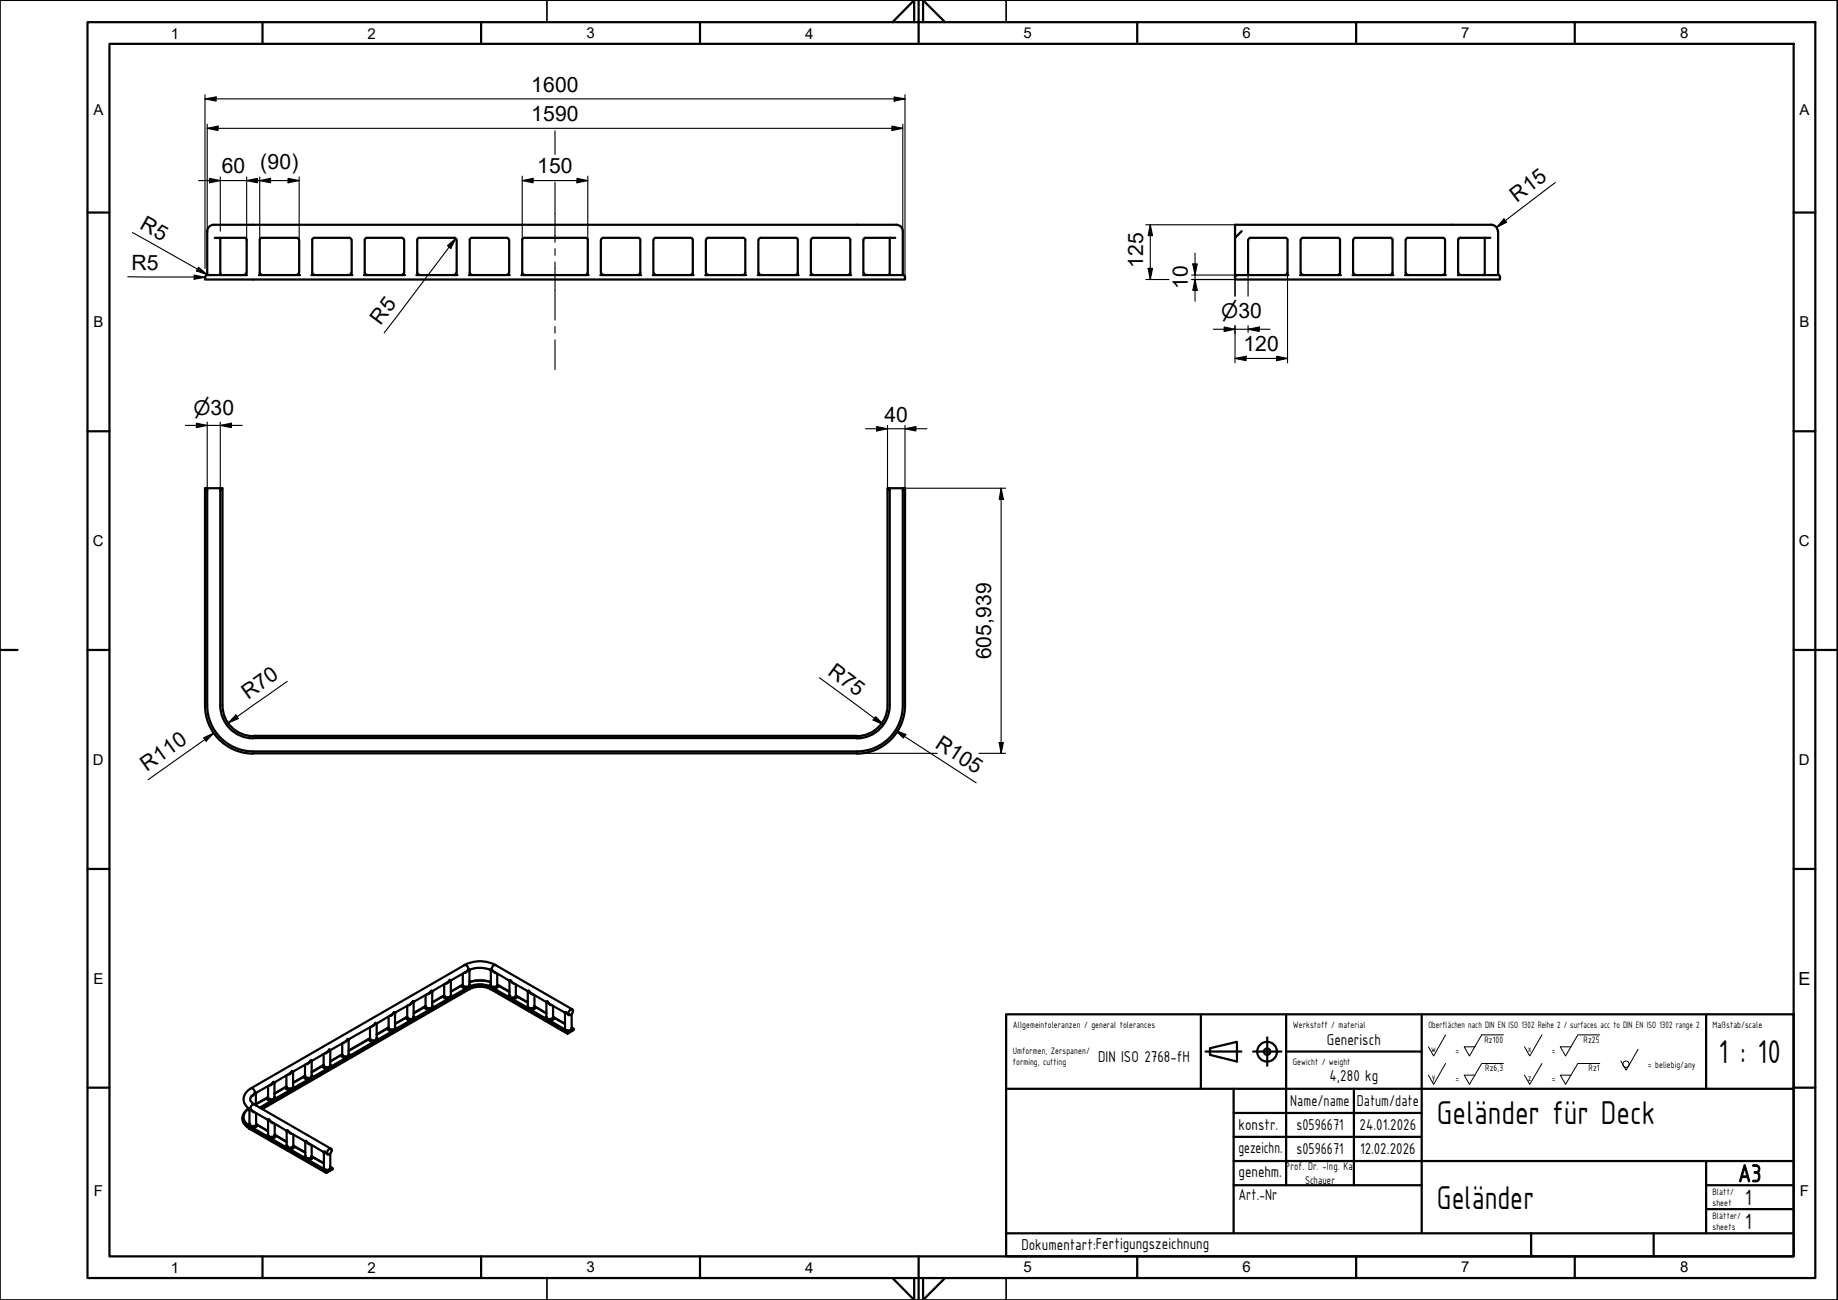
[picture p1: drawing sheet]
<svg xmlns="http://www.w3.org/2000/svg" width="420mm" height="297mm" viewBox="0 0 420 297" stroke-linecap="round" stroke-linejoin="round" font-family="sans-serif">
<!-- layer: Sichtbare Kanten(CS) -->
<g fill="none" stroke="#000" stroke-width=".51">
<path d="M47.4 52.8v9.7M48.9 51.4a1.49 1.49 0 0 0-1.5 1.5M48.9 51.4h156a1.49 1.49 0 0 1 1.5 1.5M49.1 54.3h6.8a.45 .45 0 0 1 .5 .5v7.5M50.4 54.3v8.2M59.4 54.8v7.5M59.8 54.3l-.4 .3v.2M59.9 54.3h8M67.8 54.3l.5 .3v.2M68.4 54.8v7.5M71.4 54.8v7.5M71.9 54.3l-.3 .1-.2 .4"/>
<path d="M71.9 54.3h8M79.9 54.3l.4 .3v.2M80.4 54.8v7.5M83.4 54.8v7.5M83.9 54.3l-.5 .3v.2M83.9 54.3h8M91.9 54.3l.4 .3v.2M92.4 54.8v7.5M95.4 54.8v7.5M95.9 54.3l-.3 .1-.2 .4M95.9 54.3h8M103.9 54.3l.4 .3v.2"/>
<path d="M104.4 54.8v7.5M107.4 54.8v7.5M107.9 54.3l-.5 .3v.2M107.9 54.3h8M115.9 54.3l.4 .3v.2M116.4 54.8v7.5M119.4 54.8v7.5M119.9 54.3l-.5 .3v.2M119.9 54.3h14M133.9 54.3l.2 .1 .3 .4M134.4 54.8v7.5M137.4 54.8v7.5"/>
<path d="M137.9 54.3h8M137.9 54.3l-.4 .3-.1 .2M145.9 54.3l.4 .3 .1 .2M146.4 54.8v7.5M149.4 54.8v7.5M149.9 54.3h8M149.9 54.3l-.4 .3-.1 .2M157.9 54.3l.4 .3 .1 .2M158.4 54.8v7.5M161.4 54.8v7.5M161.9 54.3h8M161.9 54.3l-.4 .3-.1 .2"/>
<path d="M169.9 54.3l.4 .3 .1 .2M170.4 54.8v7.5M173.4 54.8v7.5M173.9 54.3h8M173.9 54.3l-.4 .3-.1 .2M181.9 54.3l.4 .3 .1 .2M182.4 54.8v7.5M185.4 54.8v7.5M185.9 54.3h8M185.9 54.3l-.4 .3-.1 .2M193.9 54.3l.4 .3 .1 .2M194.4 54.8v7.5"/>
<path d="M203.4 54.3v8.2M204.7 54.3h-7l-.3 .3v7.7M206.4 52.8v9.7M282.3 54.3v8.6M285.3 54.8v8.1M285.8 54.3h8M285.8 54.3l-.4 .3v.2M293.8 54.3l.5 .3v.2M294.3 54.8v7.5M297.3 54.8v7.5M297.8 54.3h8M297.8 54.3l-.4 .3v.2"/>
<path d="M305.8 54.3l.5 .3v.2M306.3 54.8v7.5M309.3 54.8v7.5M309.8 54.3h8M309.8 54.3l-.4 .3v.2M317.8 54.3l.3 .1 .2 .4M318.3 54.8v7.5M321.3 54.8v7.5M321.8 54.3h8M321.8 54.3l-.4 .3v.2M329.9 54.3l.4 .3v.2M330.3 54.8v7.5"/>
<path d="M333.3 54.8v7.5M333.5 54.5l-.2 .3M333.8 54.3h6.9M333.8 54.3l-.2 .1-.3 .4M339.4 54.3v8.2M340.9 51.4a1.49 1.49 0 0 1 1.5 1.4M340.9 51.4h-58.6v2.9l1.5-1.5M342.5 52.8v9.7M46.9 63.4v.5h160v-.5M47.4 62.5l-.5 .8M47.4 62.9h9.1M50.4 62.5l.2 .4"/>
<path d="M56.3 62.3l-.2 .4-.3 .1M59.2 62.9h9.4M59.4 62.3l.2 .4 .2 .1M68.3 62.3l-.2 .4-.3 .1M71.2 62.9h9.4M71.4 62.3l.2 .4 .3 .1M80.3 62.3l-.2 .4-.2 .1M83.2 62.9h9.4M83.4 62.3l.2 .4 .3 .1M92.3 62.3l-.2 .4-.2 .1M95.2 62.9h9.4M95.4 62.3l.2 .4 .3 .1"/>
<path d="M104.3 62.3l-.2 .4-.2 .1M107.2 62.9h9.3M107.4 62.3l.2 .4 .3 .1M116.3 62.3l-.2 .4-.2 .1M119.2 62.9h15.4M119.4 62.3l.2 .4 .3 .1M134.4 62.3l-.3 .4-.2 .1M137.2 62.9h9.4M137.4 62.3l.2 .4 .3 .1M146.4 62.3l-.3 .4-.2 .1M149.2 62.9h9.4M149.4 62.3l.3 .4 .2 .1"/>
<path d="M158.4 62.3l-.3 .4-.2 .1M161.2 62.9h9.4M161.4 62.3l.3 .4 .2 .1M170.4 62.3l-.3 .4-.2 .1M173.2 62.9h9.4M173.4 62.3l.3 .4 .2 .1M182.4 62.3l-.3 .4-.2 .1M185.2 62.9h9.4M185.4 62.3l.3 .4 .2 .1M194.4 62.3l-.3 .4-.2 .1M197.3 62.9h9M197.4 62.3l.3 .4 .2 .1"/>
<path d="M203.3 62.5l-.1 .4M206.4 62.5l.2 .4M206.6 62.9l.3 .4M282.3 63.4v.5h60.6v-.5M282.8 62.9h11.7M282.8 62.9l-.4 .2-.1 .3M282.8 62.9h-.5v.5M294.3 62.3l-.2 .4-.3 .1M297.2 62.9h9.3M297.4 62.3l.2 .4 .2 .1M306.3 62.3l-.2 .4-.3 .1M309.2 62.9h9.3"/>
<path d="M309.4 62.3l.2 .4 .2 .1M318.3 62.3l-.2 .4-.3 .1M321.2 62.9h9.3M321.4 62.3l.2 .4 .2 .1M330.3 62.3l-.2 .4-.2 .1M333.2 62.9h9.1M333.4 62.3l.2 .4 .3 .1M339.4 62.5l-.1 .4M342.5 62.5l.2 .4M342.7 62.9l.2 .4M46.9 111.6h4M47.4 111.6v49.6a10.5 10.5 0 0 0 10.5 10.5"/>
<path d="M47.4 112.1l-.5-.5v49.5a11 11 0 0 0 11 11.1M50.4 111.6v49.6a7.5 7.5 0 0 0 7.5 7.5M50.4 112.1l.5-.5v49.5a7 7 0 0 0 7 7.1M202.9 111.6h3.5M203.4 111.6v49.6a7.5 7.5 0 0 1-7.5 7.5M203.4 112.1l-.5-.5v49.5a7 7 0 0 1-7 7.1M206.4 111.6v49.6a10.5 10.5 0 0 1-10.5 10.5M206.4 111.6h.5l-.5 .5M206.9 111.6v49.6a11 11 0 0 1-11 11M57.8 168.6h138.1M57.8 171.7h138.1M57.8 172.1h138.1"/>
<path d="M57.8 168.1h138.1M78.2 238.4v2.6M78.9 238l-3.4 2.1M79.7 237.7v3.3M79.9 237.4l-.1 .2M84.6 237.2l-4.9 2.8M84.6 234.7v2.6M85.2 234.4l-5.4 3M86.2 233.8l-.1 3.5M88.8 234.7l-2.7 1.6M88.8 232.3v2.5M89.5 231.9l-3.3 1.9"/>
<path d="M90.3 231.5v3.3M90.5 231.3l-.1 .2M93.1 232.3l-2.8 1.6M93.1 229.8v2.6M93.7 229.5l-3.3 1.8M94.6 229.1v3.3M94.7 228.9l-.1 .2M97.3 229.9l-2.7 1.5M97.3 227.4v2.5M97.9 227l-3.2 1.8M98.8 226.6v3.3M99 226.5l-.1 .1"/>
<path d="M101.5 227.4l-2.7 1.6M101.5 224.9v2.6M102.2 224.5l-3.3 1.9M103.2 224l-.1 3.5M105.8 225l-2.7 1.6M105.8 222.4v2.6M106.4 222.1l-3.2 1.9M107.3 225v-3.2a2.29 2.29 0 0 1 2-.6h1.2a2.2 2.2 0 0 1 1.7 .6v3.2M107.3 224.3a9.6 9.6 0 0 1 4.9 0M113.1 222.1l3.2 1.9M113.7 225l2.8 1.6M113.7 222.5v2.5"/>
<path d="M116.3 224l.1 .2M116.5 224.2v3.3M117.3 224.6l3.3 1.8M117.9 227.4l2.7 1.6M117.9 224.9v2.6M120.5 226.5l.1 3.5M121.5 227l3.3 1.9M122.2 229.9l2.7 1.6M122.2 227.4v2.6M124.8 228.9l.1 3.5M125.8 229.5l3.3 1.9 .1 3.7a.87 .87 0 0 0 1.5 0v-3.4M126.4 232.3l2.8 1.6"/>
<path d="M126.4 229.8v2.6M129.4 231.3l.2 .3 .4 .4M129.7 236.2l-17.5-10.2a5.6 5.6 0 0 0-4.9 0l-47.4 27.4M130.4 230.7l.2-.1a.42 .42 0 0 1 .4 .3 .42 .42 0 0 1-.1 .5l-.1 .2a.46 .46 0 0 1-.6 .4 .46 .46 0 0 1-.2-.7zM130.7 234.8l.4 .2M130.8 230.6l-17.5-10.1a7.6 7.6 0 0 0-7.1 0l-48.8 28.2a2.69 2.69 0 0 0-1.7 2.2 2.69 2.69 0 0 0 1.3 2.6v3.4M130.8 234.9l.3 .2v.3l-1.4 .8v-.6M56.8 253.3a2.54 2.54 0 0 0-1.4 2.4 2.54 2.54 0 0 0 1.6 2.2l17.6 10.1M57.8 250.2a1.1 1.1 0 0 0-.6 1.1 1.1 1.1 0 0 0 .8 1l17.7 10.2M57.9 254l3.3 1.9 .1 3.4M58.5 249.9v2.7M58.5 256.8l2.8 1.6"/>
<path d="M58.5 254.3v2.6M61.3 250.7l-2.8 1.6M61.3 248.1v2.6M61.8 247.8l-3.3 2.1M62.2 256.4l3.3 2.1M62.7 247.4v3.3M62.8 259.3l2.7 1.5M62.8 256.8v2.5M62.9 247.3l-.1 .2M65.5 248.3l-2.8 1.6M65.5 245.7v2.6M65.5 258.5v3.3"/>
<path d="M66.1 245.3l-3.2 2M66.4 258.9l3.3 1.8M67 245v3.3M67.1 259.2v2.6M67.1 244.8l-.1 .2M69.7 245.8l-2.7 1.6M69.7 243.3v2.6M70.4 242.9l-3.3 1.9M71.4 242.3l-.2 3.6M74 243.3l-2.8 1.6M74 240.8v2.6M74.6 240.5l-3.2 1.9"/>
<path d="M75.5 240.1v3.3M78.2 240.9l-2.7 1.6M67.1 261.7l2.7 1.6M69.6 260.7l.1 .2M69.8 261v3.3M70.7 261.3l3.2 1.9M71.2 264.2l2.8 1.6M71.2 261.7v2.6M73.9 263.2l.1 .2M74 263.4v3.5a.82 .82 0 0 0 1.5 0v-3.3M74.2 263.1l.7 .7M74.9 262.8l.2-.1a.43 .43 0 0 1 .6-.1 .43 .43 0 0 1 0 .7l-.1 .1a.45 .45 0 0 1-.6 .4 .45 .45 0 0 1-.1-.7z"/>
<path d="M75.5 266.6l.4 .3M75.6 266.8l.4 .1v.3l-1.4 .8v-.6"/>
</g>
<!-- layer: Sichtbare tangentiale Kanten(HTW) -->
<g fill="none" stroke="#000" stroke-width=".51">
<path d="M75.6 239.9l-.4-.1 .3 .3M78.9 238l.6-.6-.4 .6-.6 .2M79.8 237.4h-.3l.2 .3M84.3 237.5l.3-.2 .2 .3 .2 .1a.28 .28 0 0 1 .4 0 .28 .28 0 0 1 0 .3l-.9-.1zM84.6 237.2l-4.9 2.9M85.2 234.4l.7-.7-.4 .6-.7 .3M85.4 238l-6.3 3.7M86.1 237.1l.3 .4-.3-.2-.1 .3-.6 .1M86.2 233.8l-.3-.1 .2 .3M88.6 235l.2-.2 .3 .4 .5 .1 .1 .3-.7-.1zM88.8 234.8l-2.7 1.7M89.5 231.9l.6-.6-.6 .7-.4 .1"/>
<path d="M89.7 235.6l-3.4 1.9-.2 .3-.7 .2M90.3 234.7l.3 .4-.3-.2M90.3 234.9l-.1 .3-.6 .1M90.3 234.8v.1M90.4 231.3h-.3l.2 .2M92.8 232.5l.3-.1 .1 .2 .7 .4a.34 .34 0 0 1-.3 .2 .34 .34 0 0 1-.4-.2l-.4-.3zM92.8 232.5l-2.5 1.5M93.1 232.3l-.3 .2M93.7 229.5l.7-.7-.6 .7-.5 .2M94.6 232.2l.2 .4-.2-.2-.2 .3-.5 .1M94.7 228.8h-.3l.2 .3M97.1 230.1l.2 .5 .8 .1"/>
<path d="M97.1 230.1l.2-.2 .5 .5a.25 .25 0 0 1 .3 0 .25 .25 0 0 1 0 .3M97.1 230.1l-2.5 1.5M97.3 229.9l-.2 .2M97.9 227l.7-.6-.5 .7-.5 .1M98.1 230.7l-8.4 4.9M98.8 229.7l.3 .5-.3-.2M98.8 230l-.2 .3-.5 .1M98.8 229.9v.1M98.9 226.4h-.3l.2 .2M101.3 227.6l.2-.1 .4 .4h.5v.4l-.8-.2zM101.5 227.4l-2.7 1.7M102.2 224.5l.6-.6-.4 .7-.5 .2"/>
<path d="M102.4 228.3l-4.3 2.4M103.1 227.3l.2 .4-.2-.2-.3 .4h-.4M103.2 224l-.4-.1 .3 .3M105.5 225.2l.3-.2 .2 .3 .6 .2v.1a.41 .41 0 0 1-.3 .3 .41 .41 0 0 1-.4-.2zM105.8 225l-2.7 1.6M106.2 220.5l.5 .1 .4 .9M106.4 222.1l.7-.6-.6 .7-.5 .1M106.6 225.8l-3.3 1.9-.2 .3-.7 .3M107.1 225.4l-.5 .1M107.3 226v-.1l-47.5 27.4M107.3 225.1l.1 .2a7.2 7.2 0 0 1 4.7 0l.1-.2M107.3 224.8l.2 .2a.35 .35 0 0 1 0 .4 .35 .35 0 0 1-.3 .2l.1 .3a5.6 5.6 0 0 1 4.9 0"/>
<path d="M107.3 225.1l-.2 .3 .1 .2-.6 .2M107.3 224.4a8 8 0 0 1 4.9 0M107.3 225v.1M107.4 221.5h-.3l.2 .3M112 221.5h.4l.7 .6M112.2 224.9l-.2 .2v.2l.3 .3-.1 .3M112.2 225.1l.2 .3M112.2 225v.1M112.2 225.9v.1M112.2 225.9l17.5 10.1 .3-.2M112.4 221.5l.5 .7 .5 .1M112.4 221.5l-.2 .3"/>
<path d="M112.9 225.5l.5-.1 .3-.3a.33 .33 0 0 1 .2 .4 .33 .33 0 0 1-.4 .2l-.6 .2zM112.9 225.5l-.5-.1-.1 .2 3.9 2.2M113.3 220.5l-.6 .1-.3 .9M113.7 225l.2 .2M113.9 225.2l2.6 1.5M116.2 227.8l4.3 2.4M116.2 227.8l.3-.3 .1 .4 .6 .1M116.3 224h.3l-.1 .2M116.5 227.3l-.3 .5M117.2 228l.5-.2 .2-.3a.37 .37 0 0 1 .3 .5 .37 .37 0 0 1-.5 .2l-.5 .1zM117.3 224.6l-.7-.6 .4 .5 .7 .3M117.9 227.4l.3 .3"/>
<path d="M118.2 227.7l2.4 1.4M120.5 230.2l.2 .3 4 2.1M120.6 226.4h.3l-.3 .3M120.6 229.8l-.1 .4M120.6 230h.1M120.7 230l-.2 .2M120.7 230l.1 .3 .6 .1M121.5 227l-.6-.6 .4 .6 .4 .3 .2-.1M122.2 229.9l.2 .2zM122.2 230l-.3 .3-.5 .1-.1 .2a.43 .43 0 0 0 .4 .2 .43 .43 0 0 0 .4-.2l.3-.5M122.4 230.1l2.5 1.5M124.7 232.6l5 3 .2-.1 .1 .3"/>
<path d="M124.8 228.9l.4-.1-.3 .3M124.9 232.5l-.2 .1M124.9 232.2l-.2 .4M124.9 232.5l.1 .2 .6 .1M124.9 232.4v.1M125.8 229.5l-.6-.7 .5 .8 .5 .1M126.4 232.3l.3 .3-.3-.2-.2 .3-.2 .1a.28 .28 0 0 0-.3 0 .28 .28 0 0 0-.1 .4l.7-.1 .4-.5 2.5 1.4M129 231.3h.4l-.2 .3M130.7 234.9l.2 .4M130.9 235.3l-.2 .1a.55 .55 0 0 0-.7 .4M131.1 235.2l-.2 .1M55.4 255.4l.4 1.1 .5 .7 .8 .5v-.2l-.3-.4"/>
<path d="M56.8 257.1l.2-.2 .2 .3M56.8 253.3a2.18 2.18 0 0 0 0 3.8M57 253.5l.2-.1h-.2a.18 .18 0 0 0-.2 0 .18 .18 0 0 0 .1 .3l.1 .1M57 256.7l-.2 .4M57 257.9v-.2l17.6 10.1 .3-.2M57.2 253.4h.1M57.3 253.4l.6 .6M57.3 253.4l.4 .5 .6 .3M57.4 248.7l.6 .2 .3 .7M57.7 257.4l.7-.2 .1-.3 .3 .3-.4 .3a.37 .37 0 0 1-.4 .3 .37 .37 0 0 1-.3-.4zM57.7 257.4l-.5-.2-.1 .3 3.9 2.1M58.1 252.3l-.4 .1-.4 .4-.1 .6"/>
<path d="M58.5 249.9l-.2-.3-.3 .6-.5 .3M58.5 256.8l.3 .2M58.6 249.7a.65 .65 0 0 0-.8 .5M58.8 257l2.5 1.5M61 259.6l.4 .4 .5 .1 3.4 2M61 250.9l.3-.2 .2 .4 .5 .1v.1a.36 .36 0 0 1-.2 .3 .36 .36 0 0 1-.4-.2zM61 250.9l-2.5 1.4M61.2 255.8a.42 .42 0 0 1 .6 .3l.4 .3M61.3 256l.2-.2 .5 .7 .5 .1M61.3 250.7l-.3 .2M61.3 259.4l-.3 .2M61.3 259.2l-.3 .4"/>
<path d="M61.3 259.4l.2 .3 .5 .1M61.3 259.3v.1M61.8 247.8l.7-.6-.5 .7-.5 .1M62 259.8l.6-.2 .2-.3 .3 .2-.1 .3-.5 .3h-.5zM62.7 250.6l.3 .4-.3-.2M62.7 250.8l-.2 .3-.5 .1M62.7 250.7v.1M62.8 259.3l.3 .2M62.9 247.3l-.4-.1 .2 .2M63.1 259.5l2.4 1.5M65.4 258.3a.47 .47 0 0 1 .7 .3l.3 .3M65.5 248.3l.3 .4h.5v.4l-.5-.1-.5-.3-.1-.2 .3-.2-2.8 1.6"/>
<path d="M65.5 258.5l.2-.3 .3 .5 .7 .4M66.1 245.3l.7-.6-.5 .7-.5 .1M67 248.1l.2 .4-.2-.2-.3 .4h-.4M67.1 244.8l-.3-.1 .2 .3M69.5 246l.2-.1 .2 .3 .6 .1v.3l-.8-.2zM69.7 245.8l-2.7 1.6M70.4 242.9l.6-.6-.5 .6-.5 .2M70.5 246.6l-3.3 1.9-.2 .3-.7 .3-6.9 4M71.2 245.7l.3 .4-.3-.2-.1 .3-.6 .1M71.4 242.4l-.4-.1 .2 .3M73.7 243.6v.2l.4 .3 .7 .1M73.7 243.6l.3-.2 .2 .4h.6v.4"/>
<path d="M73.7 243.6l-2.5 1.4M74 243.4l-.3 .2M74.6 240.5l.6-.7-.5 .8-.5 .1M74.8 244.2l-3.4 1.9-.2 .3-.7 .2M75.5 243.3l.3 .3-.3-.2M75.5 243.4l-.2 .4h-.5M75.5 243.4h.1M78 241.1l.2-.1 .4 .3a.31 .31 0 0 1 .4 .1 .31 .31 0 0 1 .1 .3l-.7-.1-.4-.3zM78.2 240.9l-2.7 1.7M79.1 241.7l-3.3 1.9-.4 .4-.6 .2M79.7 240.8l.2 .2v.2l-.2-.2-.1 .3-.6 .1M65.3 262.1l.2-.3 .2 .4h.5"/>
<path d="M65.3 262.1l4.2 2.4M65.5 261.6l-.2 .5M66.2 262.2l.7-.1 .2-.3v.1a.52 .52 0 0 1-.2 .6 .52 .52 0 0 1-.7-.1zM67.1 261.7l.1 .3M67.2 262l2.6 1.4M69.5 264.5l.3-.2 .1 .3 .6 .1M69.5 264.5l.3 .3 4.4 2.4 .5 .1 .2 .3M69.7 260.7h.3l.7 .6M69.8 261l.2-.3 .5 .7 .5 .1M69.8 264.1l-.3 .4M71.2 264.3l-.4 .4a.25 .25 0 0 0-.3 0 .25 .25 0 0 0 0 .3l.9-.3a.27 .27 0 0 0 .1-.3 .27 .27 0 0 0-.3-.2l2.8 1.7M73.9 263.2l.3-.1-.2 .3"/>
<path d="M75.5 266.7l.2 .5M75.7 267.2h-.1a.48 .48 0 0 0-.6 .4h-.1M76 267l-.3 .2"/>
</g>
<g fill="#000">
<circle cx="86.1" cy="237.3" r=".25"/>
<circle cx="94.6" cy="232.4" r=".25"/>
<circle cx="103.1" cy="227.5" r=".25"/>
<circle cx="112.4" cy="221.5" r=".25"/>
<circle cx="116.5" cy="227.5" r=".25"/>
<circle cx="57" cy="256.9" r=".25"/>
<circle cx="67" cy="248.3" r=".25"/>
<circle cx="71.2" cy="245.9" r=".25"/>
<circle cx="79.7" cy="241" r=".25"/>
<circle cx="65.5" cy="261.8" r=".25"/>
<circle cx="69.8" cy="264.3" r=".25"/>
</g>
<!-- layer: Skizziergeometrie(CS) -->
<g fill="none" stroke="#000" stroke-width=".51">
<path d="M20 5.1h395v286.9h-395zM25 10h385v277.1h-385zM60 5.1v4.9M110 5.1v4.9M160 5.1v4.9M204 5.1l5-5.1v5.1M210 0v10M211 5.1v-5.1l5 5.1M260 5.1v4.9M310 5.1v4.9M360 5.1v4.9M20 48.6h5"/>
<path d="M410 48.6h5M20 98.5h5M410 98.5h5M0 148.5h4M20 148.5h5M410 148.5h10M20 198.6h5M410 198.6h5M20 248.5h5M410 248.5h5M60 287.1v4.9M110 287.1v4.9"/>
<path d="M160 287.1v4.9M204 292l5 5v-5M210 287.1v9.9M211 292v5l5-5M260 287.1v4.9M310 287.1v4.9M360 287.1v4.9"/>
</g>
<path d="M0 0h420v297h-420zM125 0v5.1M230 0v5.1M125 292v5M230 292v5" fill="none" stroke="#000" stroke-width=".38"/>
<!-- layer: Titel (ISO) -->
<g fill="none" stroke="#000" stroke-width=".51">
<path d="M230 231.8h180v55.3h-180zM274.5 231.8v17M276.6 239.5l6.2-1.5v4.6l-6.2-1.6zM289.7 237v6.5M294 231.8v39M325 231.8v50M390 231.8v17M230 248.8h180M275.6 240.3h8.2M282 259.8h43M282 254.3h43M282 248.8v33"/>
<path d="M286.4 240.3h6.5M294 240.3h31M309.5 248.8v22M282 270.8h43M282 265.3h128M390 276.3h20M390 270.8h20M390 265.3v16.5M230 281.8h180M350 281.8v5.3M378 281.8v5.3"/>
<circle cx="289.7" cy="240.3" r="2.25"/>
<circle cx="289.7" cy="240.3" r=".73"/>
</g>
<g fill="none" stroke="#000" stroke-width=".23">
<path d="M330.5 236.5l-2.8 4.8-1.2-2.1M343.7 236.5h-5l-2.8 4.8-1.2-2.1h2.4M352.5 236.5l-2.8 4.8-1.2-2.1M365.7 236.5h-5l-2.8 4.8-1.2-2.1h2.5M374.5 239.8l-2.8 4.7-1.2-2.1M330.5 243l-2.8 4.8-1.2-2.1M343.7 243h-5l-2.8 4.8-1.2-2.1h2.4M352.5 243l-2.8 4.8-1.2-2.1M365.7 243h-5l-2.8 4.8-1.2-2.1h2.5"/>
<circle cx="371.7" cy="243.2" r=".73"/>
</g>
<g fill="none" stroke="#000" stroke-width=".25">
<path d="M46.9 22.6l2.5-.5v1zM46.9 22.6h160M46.9 21.6v39.7M47.4 29.3l2.4-.5v1zM47.4 29.3h159M47.4 28.4v24.4M203.9 28.8l2.5 .5-2.5 .5zM204.4 22.1l2.5 .5-2.5 .5zM206.4 28.4v24.4M206.9 21.6v42.3M30.3 53.1l17 9.6M45.4 41.3h23"/>
<path d="M47.9 40.8l2.5 .5-2.5 .5zM50.4 40.4v12.4M56.4 41.3l2.5-.5v1zM56.4 40.4v14.4M59.4 41.3l2.4-.5v1zM59.4 40.4v14.4M65.8 40.8l2.6 .5-2.6 .5zM68.4 40.4v14.4M102.3 56.1l1.9-1.6-1.1 2.3zM104.2 54.5l-16.4 21.6M119.4 41.3l2.5-.5v1zM119.4 41.3h15"/>
<path d="M119.4 40.2v14.6M131.9 40.8l2.5 .5-2.5 .5zM134.4 40.2v14.6M261.9 51.4h20.4M263 51.4l.5 2.4h-1.1zM263 51.4v12.5M273.2 57.8v11M343.8 50l.6 .8-2.3 1.1zM355.5 41.7l-13.4 10.2M29.2 63.2l17.7 .2M44.4 62.9l2.5 .5-2.5 .4zM45.4 61.1l1.9 1.6-2.4-.8z"/>
<path d="M46.9 63.3v.6M261.9 63.9h5.3M262.4 61.3h1.1l-.5 2.6zM272.4 63.9h9.9M272.4 62.9h11.4M272.7 60.3h1l-.5 2.6zM273.2 63.9l.5 2.4h-1zM277.4 75.2h12.9M279.8 74.7l2.5 .5-2.5 .5zM282.3 62.9v4.8M282.3 74.4v8.5M285.3 75.2l2.5-.5v1z"/>
<path d="M285.3 62.9v4.8M285.3 74.4v1.5M294.3 62.3v20.6M42.4 97.2h13M44.9 96.7l2.5 .5-2.5 .5zM47.4 96.4v15.2M50.4 97.2l2.5-.5v1zM50.4 96.4v15.2M197.9 98h14M200.4 97.5l2.5 .5-2.5 .5zM202.9 97.2v14.4M206.9 98l2.5-.5v1z"/>
<path d="M206.9 97.2v14.4M282.3 81.9l2.6-.5v1zM282.3 81.9h12M291.8 81.4l2.5 .5-2.5 .5zM206.4 111.6h23.5M228.9 111.6l.5 2.5h-1zM228.9 111.6v60.5M65.7 155.7l-13.6 9.5M187.3 154.9l14.6 10.7M46.5 168.6l2.4-1.1-1.8 1.8zM48.9 167.5l-15.1 10.7M53.9 163.4l.6 .8-2.4 1z"/>
<path d="M195.9 172.1h18.3M200.2 163.8l1.7 1.8-2.3-1.1zM204.7 166.9l2.4 .9-.6 .8zM204.7 166.9l18.4 12M223.8 172.1h6.1M228.4 169.7h1l-.5 2.4z"/>
</g>
<g fill="#000">
<path d="M46.9 22.6l2.5-.5v1zM47.4 29.3l2.4-.5v1zM203.9 28.8l2.5 .5-2.5 .5zM204.4 22.1l2.5 .5-2.5 .5zM47.9 40.8l2.5 .5-2.5 .5zM56.4 41.3l2.5-.5v1zM59.4 41.3l2.4-.5v1zM65.8 40.8l2.6 .5-2.6 .5zM102.3 56.1l1.9-1.6-1.1 2.3zM119.4 41.3l2.5-.5v1zM131.9 40.8l2.5 .5-2.5 .5zM263 51.4l.5 2.4h-1.1z"/>
<path d="M343.8 50l.6 .8-2.3 1.1zM44.4 62.9l2.5 .5-2.5 .4zM45.4 61.1l1.9 1.6-2.4-.8zM262.4 61.3h1.1l-.5 2.6zM272.7 60.3h1l-.5 2.6zM273.2 63.9l.5 2.4h-1zM279.8 74.7l2.5 .5-2.5 .5zM285.3 75.2l2.5-.5v1zM44.9 96.7l2.5 .5-2.5 .5zM50.4 97.2l2.5-.5v1zM200.4 97.5l2.5 .5-2.5 .5zM206.9 98l2.5-.5v1z"/>
<path d="M282.3 81.9l2.6-.5v1zM291.8 81.4l2.5 .5-2.5 .5zM228.9 111.6l.5 2.5h-1zM46.5 168.6l2.4-1.1-1.8 1.8zM53.9 163.4l.6 .8-2.4 1zM200.2 163.8l1.7 1.8-2.3-1.1zM204.7 166.9l2.4 .9-.6 .8zM228.4 169.7h1l-.5 2.4z"/>
</g>
<!-- layer: Mittellinie(HTW) -->
<path d="M126.9 29.9v5.4M126.9 41.6v13.8M126.9 56.8v1.5M126.9 59.9v13.2M126.9 74.6v1.5M126.9 77.6v6.8" fill="none" stroke="#000" stroke-width=".25"/>
<g font-size="8.1">
<text x="392.9" y="242.9">1 : 10</text>
<text x="328.5" y="256.9">Geländer für Deck</text>
<text x="328.5" y="276.1">Geländer</text>
</g>
<text font-size="6.1" x="397.3" y="270.1">A3</text>
<g font-size="5.4">
<text x="399" y="275.3">1</text>
<text x="399" y="280.8">1</text>
</g>
<g font-size="4.8">
<text x="121.4" y="20.9">1600</text>
<text x="121.4" y="27.7">1590</text>
<text x="50.7" y="39.6">60</text>
<text x="59.5" y="38.7">(90)</text>
<text x="122.8" y="39.6">150</text>
<text x="346.8" y="46.3" transform="rotate(-37 346.8 46.3)">R15</text>
<text x="31.7" y="52.1" transform="rotate(29 31.7 52.1)">R5</text>
<text x="30" y="61.6">R5</text>
<text x="261.3" y="61.2" transform="rotate(-90 261.3 61.2)">125</text>
<text x="271.5" y="66" transform="rotate(-90 271.5 66)">10</text>
<text x="87" y="74.5" transform="rotate(-53 87 74.5)">R5</text>
<text x="284.3" y="80.2">120</text>
<text x="202.2" y="96.3">40</text>
<text x="189" y="154" transform="rotate(37 189 154)">R75</text>
<text x="226.6" y="150.7" transform="rotate(-90 226.6 150.7)">605,939</text>
<text x="56.7" y="159.9" transform="rotate(-35 56.7 159.9)">R70</text>
<text x="213.6" y="170.7" transform="rotate(33 213.6 170.7)">R105</text>
<text x="33.5" y="176.3" transform="rotate(-35 33.5 176.3)">R110</text>
</g>
<g font-size="4.6">
<text x="279.1" y="72.8">⌀30</text>
<text x="44.2" y="94.7">⌀30</text>
</g>
<text font-size="4.1" x="411.1" y="225">E</text>
<g font-size="3.9">
<text x="303.3" y="238.8">Generisch</text>
<text x="251" y="242.6">DIN ISO 2768-fH</text>
<text x="303.9" y="246.9">4,280 kg</text>
<text x="295" y="252.8">Name/name</text>
<text x="310.1" y="252.8">Datum/date</text>
<text x="283.1" y="258.3">konstr.</text>
<text x="283.1" y="263.4">gezeichn.</text>
<text x="296.4" y="258.3">s0596671</text>
<text x="296.4" y="263.8">s0596671</text>
<text x="310.8" y="258.3">24.01.2026</text>
<text x="310.9" y="263.8">12.02.2026</text>
<text x="283.1" y="268.9">genehm.</text>
<text x="283.1" y="274.2">Art.-Nr</text>
<text x="233.5" y="285.7">Dokumentart:Fertigungszeichnung</text>
</g>
<g font-size="3.4">
<text x="39.1" y="8.8">1</text>
<text x="84" y="8.8">2</text>
<text x="134" y="8.7">3</text>
<text x="184" y="8.8">4</text>
<text x="234" y="8.7">5</text>
<text x="284" y="8.7">6</text>
<text x="334" y="8.7">7</text>
<text x="384" y="8.7">8</text>
<text x="21.3" y="26.3">A</text>
<text x="411.4" y="26.3">A</text>
<text x="21.3" y="74.8">B</text>
<text x="411.4" y="74.8">B</text>
<text x="21.2" y="124.8">C</text>
<text x="411.2" y="124.8">C</text>
<text x="21.2" y="174.8">D</text>
<text x="411.2" y="174.8">D</text>
<text x="21.3" y="224.8">E</text>
<text x="21.5" y="273.3">F</text>
<text x="411.4" y="273.3">F</text>
<text x="39.1" y="290.8">1</text>
<text x="84" y="290.8">2</text>
<text x="134" y="290.8">3</text>
<text x="184" y="290.8">4</text>
<text x="234" y="290.8">5</text>
<text x="284" y="290.8">6</text>
<text x="334" y="290.8">7</text>
<text x="384" y="290.8">8</text>
</g>
<g font-size="2.7">
<text x="293.8" y="267.3">Prof. Dr. -Ing. Kai</text>
<text x="298.3" y="270.6">Schauer</text>
</g>
<g font-size="2.3">
<text x="231.5" y="234.8">Allgemeintoleranzen / general tolerances</text>
<text x="295.5" y="234.8">Werkstoff / material</text>
<text x="326.5" y="234.8">Oberflächen nach DIN EN ISO 1302 Reihe 2 / surfaces acc to DIN EN ISO 1302 range 2</text>
<text x="339.3" y="238.3">Rz100</text>
<text x="362" y="238.3">Rz25</text>
<text x="391.5" y="234.8">Maßstab/scale</text>
<text x="231.5" y="240.8">Umformen, Zerspanen/</text>
<text x="231.5" y="243.3">forming, cutting</text>
<text x="295.5" y="243.3">Gewicht / weight</text>
<text x="327.2" y="240.4">w</text>
<text x="332.7" y="240.8">=</text>
<text x="339.5" y="244.7">Rz6,3</text>
<text x="349.2" y="240.4">x</text>
<text x="354.7" y="240.8">=</text>
<text x="363.2" y="244.8">Rz1</text>
<text x="376.7" y="244">= beliebig/any</text>
<text x="327.3" y="246.7">y</text>
<text x="332.7" y="247.3">=</text>
<text x="349.2" y="246.9">z</text>
<text x="354.7" y="247.3">=</text>
<text x="391.5" y="273">Blatt/</text>
<text x="391.5" y="275.6">sheet</text>
<text x="391.5" y="278.4">Blätter/</text>
<text x="391.5" y="281.1">sheets</text>
</g>
</svg>
